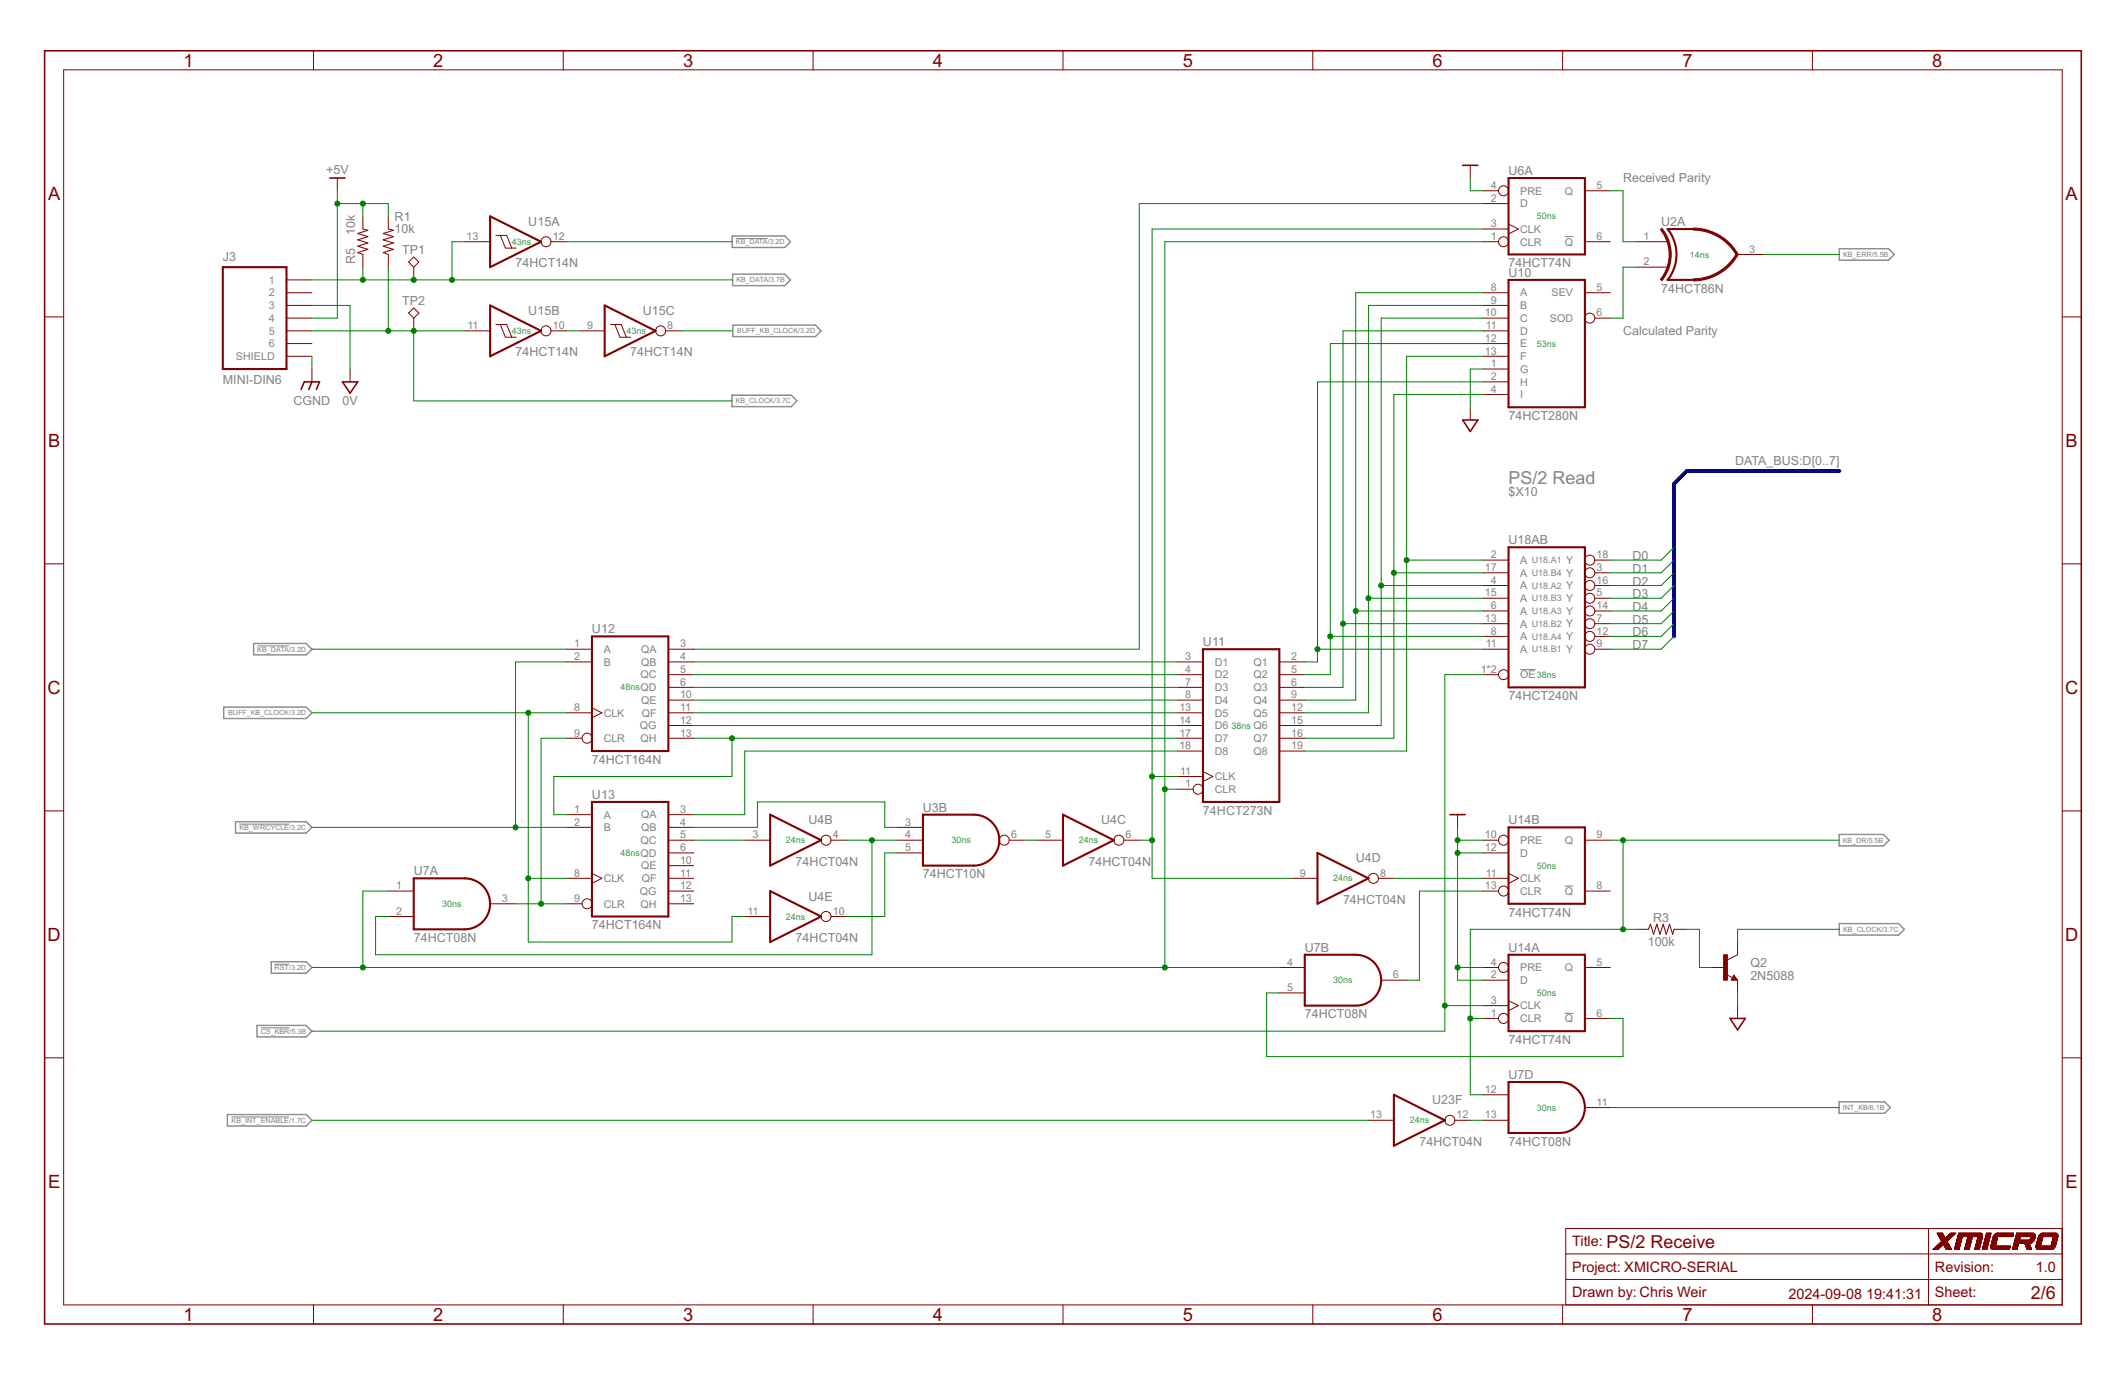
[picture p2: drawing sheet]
<svg xmlns="http://www.w3.org/2000/svg" width="432mm" height="279mm" viewBox="0 0 432 279" stroke-linecap="round" stroke-linejoin="round" font-family="sans-serif">
<path d="M149.5 48.4h6.4M317.8 48h1.7M52.3 131.1h6.4M308.8 136h3.1M48.6 167.3h10.1M317.8 179.9h1.7M55.8 195.8h2.9M53 208.7h5.8M317.8 205.8h1.7M47 226.8h11.7" fill="none" stroke="#808080" stroke-width=".2"/>
<g fill="none" stroke="#808080" stroke-width=".28">
<path d="M148.7 47.9h10.7l1.2 1.2-1.2 1.1h-10.7zM148.8 55.7h10.6l1.2 1.1-1.2 1.2h-10.6zM373.6 50.5h10l1.1 1.2-1.1 1.1h-10zM148.8 66h16.8l1.2 1.2-1.2 1.1h-16.8zM148.7 80.2h12l1.2 1.2-1.2 1.2h-12zM51.5 130.7h10.7l1.2 1.1-1.2 1.2h-10.7zM45.4 143.6h16.8l1.2 1.1-1.2 1.2h-16.8zM47.8 166.9h14.4l1.2 1.1-1.2 1.2h-14.4zM373.5 169.4h9l1.2 1.2-1.2 1.2h-9zM55.1 195.3h7.1l1.2 1.1-1.2 1.2h-7.1zM373.6 187.5h12l1.2 1.2-1.2 1.2h-12zM52.2 208.2h10l1.2 1.2-1.2 1.1h-10z"/>
<path d="M46.2 226.3h16l1.2 1.2-1.2 1.1h-16zM373.5 223.7h9.3l1.1 1.2-1.1 1.2h-9.3z"/>
</g>
<g fill="none" stroke="#800000" stroke-width=".42">
<path d="M306.4 36.2h15.5v15.5h-15.5zM45.3 54.3h12.9v20.6h-12.9zM99.5 43.9l10.4 5.2-10.4 5.2zM306.4 56.8h15.5v25.9h-15.5zM343.9 46.5h-5.2a8.2 8.2 0 0 1 0 10.3h5.2M99.5 62l10.4 5.2-10.4 5.1zM122.8 62l10.4 5.2-10.4 5.1zM306.4 111.1h15.5v28.5h-15.5zM120.2 129.2h15.5v23.3h-15.5zM244.3 131.8h15.5v31h-15.5zM84 178.4h10.4a5.2 5.2 0 0 1 5.1 5.1 5.2 5.2 0 0 1-5.1 5.2h-10.4zM120.2 162.8h15.5v23.3h-15.5z"/>
<path d="M156.4 165.4l10.4 5.2-10.4 5.2zM187.5 165.4h10.3a5.2 5.2 0 0 1 5.2 5.2 5.2 5.2 0 0 1-5.2 5.2h-10.3zM215.9 165.4l10.3 5.2-10.3 5.2zM267.6 173.2l10.3 5.2-10.3 5.1zM306.4 168h15.5v15.5h-15.5zM156.4 180.9l10.4 5.2-10.4 5.2zM265 193.9h10.4a5.2 5.2 0 0 1 5.1 5.1 5.2 5.2 0 0 1-5.1 5.2h-10.4zM306.4 193.9h15.5v15.5h-15.5zM306.4 219.7h10.3a5.2 5.2 0 0 1 5.2 5.2 5.2 5.2 0 0 1-5.2 5.2h-10.3zM283.1 222.3l10.4 5.2-10.4 5.1z"/>
</g>
<g fill="none" stroke="#800000" stroke-width=".2">
<path d="M12.9 14.2h405.9v250.8h-405.9zM63.7 10.3v3.9M114.4 10.3v3.9M165.1 10.3v3.9M215.9 10.3v3.9M266.6 10.3v3.9M317.4 10.3v3.9M368.1 10.3v3.9M68.5 36.2v2.5M298.6 33.6v2.6M301.2 38.7h3.2M321.9 38.7h5.2"/>
<path d="M58.2 59.4h5.2M58.2 56.8h5.2M73.7 43.9v2.6M73.7 51.7v2.6M78.9 43.9v2.6M78.9 51.7v2.6M83 53.2l1-1 1.1 1-1.1 1.1zM84 54.3v2.5M94.4 49.1h5.1M100.7 47.8h2.2l1 2.6M101.6 47.8l1.1 2.6h2.1M111.9 49.1h3.2"/>
<path d="M301.2 49.1h3.2M301.2 41.3h5.2M301.2 46.5h5.2M301.2 59.4h5.2M306.4 45.5l2 1-2 1M321.9 49.1h5.2M321.9 59.4h5.2M332.2 49.1h6.5M332.2 54.3h6.5M352.9 51.7h5.2M9.1 64.3h3.8M58.2 64.6h5.2"/>
<path d="M58.2 62h5.2M58.2 67.2h5.2M58.2 69.8h5.2M58.2 72.3h5.2M63.4 74.9v2.6M71.1 74.9v2.6M83 63.6l1-1.1 1.1 1.1-1.1 1zM84 64.6v2.6M94.4 67.2h5.1M100.7 65.9h2.2l1 2.6M101.6 65.9l1.1 2.6h2.1M111.9 67.2h3.2"/>
<path d="M117.6 67.2h5.2M124 65.9h2.2l1 2.6M124.9 65.9l1 2.6h2.2M135.2 67.2h3.1M301.2 74.9h5.2M301.2 77.5h5.2M301.2 64.6h5.2M301.2 62h5.2M301.2 67.2h5.2M301.2 69.8h5.2M301.2 72.3h5.2M323.9 64.6h3.2"/>
<path d="M418.8 64.3h3.9M298.6 82.7v2.6M301.2 80.1h5.2M9.1 114.5h3.8M301.2 113.7h5.2M301.2 118.9h5.2M301.2 116.3h5.2M323.9 113.7h3.2M323.9 118.9h3.2M323.9 116.3h3.2M418.8 114.5h3.9M115.1 131.8h5.1"/>
<path d="M115.1 134.4h5.1M135.7 131.8h5.2M135.7 134.4h5.2M135.7 137h5.2M135.7 139.6h5.2M239.2 134.4h5.1M239.2 137h5.1M239.2 139.6h5.1M259.8 134.4h5.2M259.8 137h5.2M259.8 139.6h5.2M301.2 131.8h5.2"/>
<path d="M301.2 137h3.2M301.2 124.1h5.2M301.2 129.2h5.2M301.2 126.6h5.2M301.2 121.5h5.2M323.9 131.8h3.2M323.9 124.1h3.2M323.9 129.2h3.2M323.9 126.6h3.2M323.9 121.5h3.2M115.1 144.7h5.1M115.1 149.9h3.1"/>
<path d="M120.2 143.7l2 1-2 1.1M135.7 144.7h5.2M135.7 149.9h5.2M135.7 142.2h5.2M135.7 147.3h5.2M239.2 144.7h5.1M239.2 149.9h5.1M239.2 142.2h5.1M239.2 147.3h5.1M239.2 157.7h5.1M239.2 152.5h5.1M244.3 156.7l2 1-2 1"/>
<path d="M259.8 144.7h5.2M259.8 149.9h5.2M259.8 142.2h5.2M259.8 147.3h5.2M259.8 152.5h5.2M9.1 164.7h3.8M115.1 178.4h5.1M115.1 165.4h5.1M115.1 168h5.1M120.2 177.3l2 1.1-2 1M135.7 173.2h5.2M135.7 178.4h5.2"/>
<path d="M135.7 170.6h5.2M135.7 165.4h5.2M135.7 168h5.2M135.7 175.8h5.2M151.3 170.6h5.1M168.8 170.6h3.1M182.3 173.2h5.2M182.3 170.6h5.2M182.3 168h5.2M205 170.6h3.1M210.7 170.6h5.2M228.2 170.6h3.2"/>
<path d="M239.2 160.3h3.1M262.4 178.4h5.2M280 178.4h3.1M296 165.4v2.6M301.2 173.2h5.2M301.2 178.4h5.2M301.2 170.6h3.2M306.4 177.3l2 1.1-2 1M321.9 170.6h5.2M418.8 164.7h3.9M78.9 180.9h5.1M78.9 186.1h5.1"/>
<path d="M99.5 183.5h5.2M115.1 183.5h3.1M135.7 180.9h5.2M135.7 183.5h5.2M151.3 186.1h5.1M168.8 186.1h3.1M259.8 196.4h5.2M280.5 199h5.2M301.2 180.9h3.2M301.2 196.4h3.2M301.2 199h5.2M321.9 180.9h5.2"/>
<path d="M321.9 196.4h5.2M332.2 188.7h2.6M340 188.7h2.6M347.7 196.4h2.6M350.6 197.9l1.3 .6M352.1 198l.8 1h-1.3zM352.9 191.3v2.6l-2 1M352.9 199v2.6M9.1 214.8h3.8M259.8 201.6h5.2M301.2 206.8h3.2M301.2 204.2h5.2"/>
<path d="M306.4 203.2l2 1-2 1M321.9 206.8h5.2M352.9 204.2v2.6M418.8 214.8h3.9M277.9 227.5h5.2M295.5 227.5h3.1M301.2 222.3h5.2M301.2 227.5h5.2M321.9 224.9h5.2M318 254.6h100.8M318 259.8h100.8M391.7 249.4v15.6"/>
<path d="M393.4 250.4h1.1l.6 1.1 1.1-1.1h1l-1.8 1.7 1 1.6h-1.1l-.6-1-1.1 1h-1l1.8-1.6zM393.5 250.4h1M393.5 250.5h1M393.5 250.5h1.1M393.6 250.6h1M393.6 250.6l1.1 .1M393.6 250.7h1.1M393.7 253.7h-1.1M393.7 250.8h1M393.7 252.7h2.1M393.7 253.6h-1M393.7 250.8h1.1"/>
<path d="M393.7 250.9h1.1M393.8 253.6h-1.1M393.8 251h1M393.8 252.6h2M393.8 251h1.1M393.8 253.5h-1M393.8 251.1h1.1M393.8 252.6h1.9M393.9 251.1l1 .1M393.9 253.4l-1 .1M393.9 251.2h1M393.9 252.5h1.8"/>
<path d="M393.9 251.2h1.1M393.9 253.4h-1M393.9 251.3h1.1M394 252.5h1.7M394 253.4h-1M394 251.3l1 .1M394 251.4h1.1M394 253.3h-1M394 252.4h1.6M394 251.4h2.1M394.1 251.5h1.9M394.1 253.3h-1"/>
<path d="M394.1 252.4h1.5M394.1 252.3h1.5M394.1 251.6h1.8M394.2 253.2h-1.1M394.2 252.3h1.3M394.2 253.2h-1M394.2 251.8h1.5M394.3 253.1h-1.1M394.3 252.2h1.2M394.3 253l-1 .1M394.3 251.9h1.3M394.4 253h-1"/>
<path d="M394.4 252.1h1.1M394.4 252.9l-1 .1M394.5 252.9h-1M394.6 252.8h-1M394.8 252.8h1M394.8 252.8h1.1M394.8 252.9h1.1M394.9 252.9h1M394.9 252.9l1.1 .1M394.9 253h1.1M394.9 253l1.1 .1M395 253.1h1"/>
<path d="M395 253.2h1.1M395.1 253.3h1M395.1 253.3h1.1M395.1 253.4h1.1M395.2 253.4l1 .1M395.2 253.5h1.1M395.2 253.6h1.1M395.3 253.6h1M395.3 253.7h1.1M395.4 252l-1 .1M395.5 252h-1.1M395.6 251.9h-1.3"/>
<path d="M395.6 251.8l-1.3 .1M395.8 251.7l-1.6 .1M395.8 251.7h-1.6M396.2 251.4h-1.1M396.2 251.3l-1 .1M396.3 251.3h-1.1M396.3 251.2h-1M396.4 251.2h-1.1M396.4 251.1l-1 .1M396.5 251.1h-1M396.5 251l-1 .1M396.6 251h-1"/>
<path d="M396.6 250.9l-1 .1M396.7 250.9h-1M396.7 250.8h-1M396.8 250.8h-1M396.9 250.7h-1.1M396.9 250.7h-1M397 253.7h.9M397 253.6h.9M397 250.6l-1.1 .1M397 253.5h.9M397 250.6h-1M397 253.4h1"/>
<path d="M397.1 253.4h.9M397.1 253.3h.9M397.1 253.2h.9M397.1 250.5h-1.1M397.1 253.1h.9M397.2 253h.9M397.2 250.5h-1.1M397.2 252.9h.9M397.2 252.8h.9M397.2 250.4h-1M397.2 252.7h.9M397.3 252.6h.9"/>
<path d="M397.3 252.5h.9M397.3 252.4h.9M397.3 252.3h.9M397.3 252.2h1M397.4 252.2h.9M397.4 252.1h.9M397.4 252h.9M397.4 251.9h.9M397.4 251.8h1M397.5 251.8h.9M397.5 251.7h.9M397.5 251.6h.9"/>
<path d="M397.6 251.5h.8M397.6 251.4h.9M397.6 251.3h.9M397.6 251.2h.9M397.7 251h5M397.7 250.9h5M397.7 250.8h5M397.7 250.7h4.9M397.8 250.6h4.8M397.8 250.5h4.7M397.8 250.4h4.6M397.9 253.5h-.9"/>
<path d="M398 253.2h-.9M398 253.1h-.9M398.1 252.9l-.9 .1M398.1 252.9h-.9M398.1 252.7h-.9M398.2 252.5l-.9 .1M398.2 252.4l-.9 .1M398.3 252.3h-1M398.3 252.2h-.9M398.3 252l-.9 .1M398.4 251.9h-1M398.4 251.8h-.9"/>
<path d="M398.4 251.6l-.9 .1M398.4 251.5l-.9 .1M398.5 251.4h-.9M398.5 251.2h-.9M398.5 251.1l-.9 .1M399 253.7h.9M399.1 253.6h.9M399.1 253.5h.9M399.1 253.4h.9M399.1 253.3h.9M399.2 253.2h.9M399.2 253h.9"/>
<path d="M399.2 252.9h.9M399.2 252.9h1M399.3 252.8h.9M399.3 252.6h.9M399.4 252.5h.8M399.4 252.5h.9M399.4 252.4h.9M399.4 252.2h.9M399.5 252.1h.8M399.5 252h.9M399.5 251.8h.9M399.6 251.7h.9"/>
<path d="M399.6 251.6h.9M399.6 251.4h.9M399.6 251.3h.9M399.6 251.3h1M399.7 251.2h.9M399.7 251.1l-.7 2.6h.9M400 253.6h-.9M400 253.4l-.9 .1M400 253.4h-.9M400.1 253.2h-.9M400.1 253.1h-.9M400.1 253l-.9 .1"/>
<path d="M400.1 252.9l-.9 .1M400.2 252.8h-.9M400.2 252.7h-.9M400.2 252.5l-.9 .1M400.3 252.4h-.9M400.3 252.3h-.9M400.3 252.1l-.9 .1M400.4 252.1h-.9M400.4 251.9h-.9M400.5 251.7l-1 .1M400.5 251.7h-.9M400.5 251.5h-.9"/>
<path d="M400.5 251.4h-.9M400.6 251.1l-.7 2.6M401.1 253.6h.9M401.2 253.4h.8M401.2 253.4h.9M401.2 253.3h.9M401.2 253.2h.9M401.2 253.1h.9M401.3 253h.8M401.3 253h.9M401.3 252.9h.9M401.3 252.8h.9"/>
<path d="M401.4 252.6h.9M401.4 252.5h.9M401.4 252.4h.9M401.4 252.3h.9M401.5 252.2h.9M401.5 252.1h.9M401.5 252h.9M401.6 251.8h.9M401.6 251.7h.9M401.6 251.6h.9M401.7 251.5h.8M401.7 251.4h.9"/>
<path d="M401.7 251.3h.9M401.7 251.2h.9M401.8 251.1l-.7 2.6h.9l.6-2.5M401.8 251.1h.8M402 253.7h-.9M402 253.5h-.9M402.1 253.3h-.9M402.2 252.9l-.9 .1M402.2 252.9h-.9M402.3 252.7h-1M402.3 252.6h-.9M402.3 250.4h.1"/>
<path d="M402.3 250.4h-4.5l-.8 3.3h.9l.6-2.6M402.3 252.5h-.9M402.4 252.3h-1M402.4 252.2h-.9M402.4 250.4l.2 .2M402.4 252l-.9 .1M402.4 251.9l-.8 .1M402.5 251.9h-.9M402.5 251.8h-.9M402.5 251.6l-.9 .1M402.5 251.5l-.8 .1M402.6 251.4h-.9"/>
<path d="M402.6 250.6v.1M402.6 251.2h-.9M402.6 250.7l.1 .1M402.7 253.6h.8M402.7 251.1h-5.1M402.7 250.8v.2M402.7 251l-.1 .2M402.7 253.5h.9M402.7 253.4h.9M402.8 253.2h.8M402.8 253.2h.9M402.8 253.1h.9"/>
<path d="M402.8 252.9h.9M402.8 252.8h1M402.9 252.7h.9M402.9 252.6h.9M402.9 252.5h.9M403 252.4h.9M403 252.3h.9M403 252.1h.9M403.1 252h.8M403.1 252h.9M403.1 251.9h.9M403.1 251.7h.9"/>
<path d="M403.2 251.6h.9M403.2 251.5h.9M403.2 251.3h.9M403.3 251.2h.9M403.3 251.1h.9M403.3 251h.9M403.4 250.8h.9M403.4 250.7h.9M403.4 250.6h.9M403.4 250.5h.9M403.5 250.4h.9l-.9 3.3h-.9zM403.5 250.4h.9"/>
<path d="M403.5 253.7h-.9M403.6 253.6h-.9M403.6 253.4h-.9M403.6 253.3h-.9M403.7 253h-.9M403.8 252.8h-.9M403.8 252.6h-.9M403.9 252.4l-1 .1M403.9 252.3l-.9 .1M403.9 252.2h-.9M403.9 252.1h-.9M404 251.9l-.9 .1"/>
<path d="M404 251.8h-.9M404.1 251.7h-1M404.1 251.5h-.9M404.1 251.4l-.9 .1M404.1 251.4h-.9M404.2 251.3h-1M404.2 251.1h-.9M404.2 251l-.9 .1M404.3 250.9h-.9M404.3 250.8h-.9M404.3 250.7h-.9M404.3 250.6l-.9 .1"/>
<path d="M404.3 253.3h3.9M404.3 253.2h3.9M404.3 253.1h4M404.3 253.3l.1 .2M404.3 253.2v.1M404.4 253h3.9l-.2 .7-3.6-.1M404.4 253.4h3.8M404.4 250.5h-.9M404.4 252.9h.9M404.4 252.9l-.1 .3M404.4 252.8h.9M404.4 252.7h.9"/>
<path d="M404.4 253.5l.1 .1M404.5 253.5h3.7M404.5 252.6h.9M404.5 253.6h3.7M404.5 252.5h.9M404.5 252.4h.9M404.5 252.3h.9M404.5 253.6h3.6M404.6 252.2h.9M404.6 252.1h.9M404.6 253.7h3.5M404.6 251.9h.9"/>
<path d="M404.6 251.9h1M404.7 251.8h.9M404.7 251.7h.9M404.7 251.6h.9M404.7 251.5h.9M404.7 251.4h1M404.8 251.4h.9M404.8 251.3h.9M404.8 251.2h.9M404.8 251.2l-.4 1.7M404.8 251.1h.9M404.9 251.1l-.1 .1"/>
<path d="M404.9 251h3.9M404.9 250.9v.2M405 250.8h3.9M405 250.8l-.1 .1M405.1 250.7h3.8M405.2 250.6h3.7M405.3 253h-.9M405.3 250.5l.3-.1h3.4l-.2 .7h-3.9M405.3 250.5l-.3 .3M405.3 252.8h-.9M405.4 252.6l-.9 .1M405.4 250.5h3.5"/>
<path d="M405.4 252.5l-.9 .1M405.4 252.4h-.9M405.4 252.3h-.9M405.5 250.4h3.5M405.5 252.1l-.9 .1M405.5 252l-.9 .1M405.5 252h-.9M405.6 251.7l-.9 .1M405.6 251.6l-.9 .1M405.7 251.5h-1M405.7 251.4h-.9M405.7 251.2h-.9"/>
<path d="M405.7 251.1l-.4 1.9M408.2 253.3h-3.8M408.3 253.2h-4M408.3 253l-3.9 .1M408.8 253.7h.9M408.8 253.6h.9M408.8 253.5h.9M408.8 253.4h.9M408.8 251h-3.9M408.9 250.9h-4M408.9 253.3h.9M408.9 253.2h.9"/>
<path d="M408.9 253.1h.9M408.9 250.6l-3.7 .1M408.9 253h.9M408.9 253h1M408.9 250.5h-3.6M409 252.9h.9M409 252.8h.9M409 252.7h.9M409 252.6h.9M409 252.6h1M409.2 252.1h3.7M409.2 251.9h3.9"/>
<path d="M409.3 251.8h3.9M409.3 251.7h.9M409.3 251.6h.9M409.3 251.5h.9M409.3 251.4h1M409.4 251.3h.9M409.4 251.2h.9M409.4 251.1h4M409.5 251h3.9M409.5 250.8h3.9M409.5 250.7h3.8M409.6 250.7h3.7"/>
<path d="M409.6 250.6l3.7 .1M409.6 250.6h3.7M409.6 250.5h3.6M409.6 250.5h3.5M409.6 250.4l-.9 3.3h1l.3-1.2M409.6 250.4l3.5 .1M409.6 250.4h3.5M409.6 250.4l.7 .7-.1 .7M409.7 253.6h-.9M409.7 253.5h-.9M409.8 253.3h-.9M409.8 253.2h-.9"/>
<path d="M409.8 253.1h-.9M409.9 252.9h-.9M409.9 252.8h-.9M409.9 252.6l-.9 .1M410 252.5h-.9M410.2 251.7l-.9 .1M410.2 251.6l-.9 .1M410.3 251.5h-1M410.3 251.4h-.9M410.3 251.2h-.9M410.3 251.1l-.9 .1M411.3 252.5h.9"/>
<path d="M411.3 252.5l.9 .1M411.3 252.6h.9M411.4 252.7h.8M411.4 252.8h.9M411.4 252.9h.9M411.4 252.9l.9 .1M411.5 253h.9M411.5 253l.9 .1M411.5 253.1h.9M411.5 253.2h.9M411.5 253.3h1M411.6 253.3h.9"/>
<path d="M411.6 253.4h.9M411.6 253.6h1M411.6 253.5h.9M411.7 253.6h.9M411.7 253.7h.9M412.3 251.6h.9M412.4 251.5h.9M412.4 251.4h.9M412.4 251.3h.9M412.5 252.4l-3.4 .1M412.5 251.2h.8M412.5 251.1h.9"/>
<path d="M412.5 251.1l-.2 .7M412.6 252.4h-3.5M412.6 252.3l-3.5 .1M412.7 252.3h-3.6M412.8 252.2l-3.7 .1M412.9 252.2h-3.7M412.9 252.1h-3.7M413 252l-.3 .3-.5 .2 .4 1.2h-.9l-.4-1.2M413 252l-3.8 .1M413 252h-3.8M413.1 251.9l-3.9 .1M413.1 251.9h-3.9"/>
<path d="M413.1 250.5h.1M413.2 251.8l-.2 .2M413.2 251.7l-.9 .1M413.2 250.5l.1 .2M413.2 251.7v.1M413.2 251.7h-.9M413.2 251.6l-.9 .1M413.2 251.6v.1M413.3 251.5h-.9M413.3 251.4h-.9M413.3 251.3l-.9 .1M413.3 250.7l.1 .1"/>
<path d="M413.4 250.8h-3.9M413.4 250.8v.1M413.4 251h-4M413.4 250.9l-3.9 .1M413.4 250.9h-3.9M413.4 250.9v.1M413.4 251l-.2 .6M413.5 253.3h3.8M413.5 253.2h3.9M413.5 253.1h3.9M413.5 253h3.9M413.5 253v.2"/>
<path d="M413.5 253.2l.1 .2M413.6 253.4h3.6M413.6 252.9h.8M413.6 252.9h.9M413.6 252.9l-.1 .1M413.6 253.4l.1 .2M413.6 252.8h.9M413.6 253.5h3.5M413.6 252.6h.9M413.6 253.6h3.4M413.7 252.5h.8M413.7 252.5h.9"/>
<path d="M413.7 253.6h3.2M413.7 252.3h.9M413.7 252.2h.9M413.7 252.2h1M413.8 253.7h3.1M413.8 252.1h.9M413.8 251.9h.9M413.9 251.8h.8M413.9 251.8h.9M413.9 251.7h.9M413.9 251.6h.9M413.9 251.5h.9"/>
<path d="M414 251.4h.8M414 251.3h.9M414 251.2h.9M414 251.2l-.4 1.7M414.1 251.1l-.1 .1M414.1 251h3.9M414.1 250.9h3.9M414.3 250.7h3.6M414.4 252.9l-.9 .1M414.5 250.5h3.4M414.5 250.5l-.4 .6M414.5 252.8h-.9"/>
<path d="M414.5 252.7h-.9M414.5 252.6h-.9M414.5 250.5h3.3M414.6 252.4h-.9M414.6 252.3h-.9M414.7 250.4h3M414.7 252h-.9M414.7 251.8l-.9 .1M414.8 251.6h-.9M414.8 250.4h2.8M414.8 251.4l-.9 .1M414.9 250.4l-.4 .1"/>
<path d="M414.9 251.3h-.9M414.9 251.2h-.9M415 250.4l-.1 .7-.5 1.9M416.6 252.9h.9M416.6 252.8h.9M416.7 252.6h.9M416.7 252.5h.9M416.8 252.3h.8M416.8 252.2h.9M416.8 252.1h.9M416.9 251.9h.8M416.9 251.9h.9"/>
<path d="M416.9 251.8h.9M416.9 251.7h.9M416.9 251.6h.9M417 251.5h.9M417 251.4h.9M417 253.6h-.1M417 251.3h.9M417 251.2h.9M417.1 251.1h.9M417.1 251.1l-.5 1.9M417.2 253.4l-3.6 .1M417.2 253.4h-3.6"/>
<path d="M417.2 253.4l-.2 .2M417.3 253.3h-3.8M417.4 253.2h-3.9M417.4 253.1l-.2 .3M417.4 253l-3.9 .1M417.5 252.9l-.9 .1M417.5 252.9l-.1 .2M417.5 252.8h-.9M417.5 250.4l.4 .2M417.6 252.7h-1M417.6 252.5l-.9 .1M417.6 252.4h-.9"/>
<path d="M417.7 252.3h-.9M417.7 252.1l-.9 .1M417.7 252h-.9M417.8 251.7l-.9 .1M417.8 251.6l-.9 .1M417.9 250.6h-3.5M417.9 250.6v.1M417.9 251.3l-.9 .1M417.9 250.7l.1 .1M417.9 251.2l-.4 1.7M418 251.1h-4M418 251l-3.9 .1"/>
<path d="M418 250.9l-3.9 .1M418 250.8h-3.8M418 251.1l-.1 .1M418 250.8v.3M418.8 249.4h-100.8v15.6M63.7 265v3.8M114.4 265v3.8M165.1 265v3.8M215.9 265v3.8M266.6 265v3.8M317.4 265v3.8M368.1 265v3.8"/>
<circle cx="305.4" cy="38.7" r="1.02"/>
<circle cx="110.9" cy="49.1" r="1.02"/>
<circle cx="305.4" cy="49.1" r="1.02"/>
<circle cx="110.9" cy="67.2" r="1.02"/>
<circle cx="134.2" cy="67.2" r="1.02"/>
<circle cx="322.9" cy="64.6" r="1.02"/>
<circle cx="322.9" cy="116.3" r="1.02"/>
<circle cx="322.9" cy="118.9" r="1.02"/>
<circle cx="322.9" cy="113.7" r="1.02"/>
<circle cx="305.4" cy="137" r="1.02"/>
<circle cx="322.9" cy="126.6" r="1.02"/>
<circle cx="322.9" cy="124.1" r="1.02"/>
<circle cx="322.9" cy="129.2" r="1.02"/>
<circle cx="322.9" cy="131.8" r="1.02"/>
<circle cx="322.9" cy="121.5" r="1.02"/>
<circle cx="119.2" cy="149.9" r="1.02"/>
<circle cx="167.8" cy="170.6" r="1.02"/>
<circle cx="204" cy="170.6" r="1.02"/>
<circle cx="227.2" cy="170.6" r="1.02"/>
<circle cx="243.3" cy="160.3" r="1.02"/>
<circle cx="279" cy="178.4" r="1.02"/>
<circle cx="305.4" cy="170.6" r="1.02"/>
<circle cx="119.2" cy="183.5" r="1.02"/>
<circle cx="167.8" cy="186.1" r="1.02"/>
<circle cx="305.4" cy="196.4" r="1.02"/>
<circle cx="305.4" cy="180.9" r="1.02"/>
<circle cx="305.4" cy="206.8" r="1.02"/>
<circle cx="294.5" cy="227.5" r="1.02"/>
</g>
<path d="M9.1 10.3h413.6v258.5h-413.6zM67 36.2h3.1M297.1 33.6h3.1M61.2 79.1l.6-1.6h3.1l-.6 1.6M63.4 77.5l-.7 1.6M69.6 77.5h3.1l-1.6 2.3zM297.1 85.3h3.1l-1.6 2.3zM294.5 165.4h3.1M351.4 206.8h3.1l-1.6 2.3z" fill="none" stroke="#800000" stroke-width=".32"/>
<path d="M352.1 198.5l.2 .3h-.4l.2-.5 .6 .6h-.8" fill="none" stroke="#800000" stroke-width=".28"/>
<path d="M350.1 193.9h.7v5.1h-.7z" fill="#800000" stroke="#800000" stroke-width=".2"/>
<path d="M73.7 46.5l1 .3-2 .6 2 .6-2 .7 2 .6-2 .7 2 .6-2 .7 1 .4M78.9 46.5l1 .3-2.1 .6 2.1 .6-2.1 .7 2.1 .6-2.1 .7 2.1 .6-2.1 .7 1.1 .4M334.8 188.7l.4-1 .7 2 .6-2 .6 2 .7-2 .6 2 .7-2 .6 2 .3-1" fill="none" stroke="#800000" stroke-width=".21"/>
<g fill="#800000" stroke="#800000" stroke-width=".2">
<path d="M343.9 56.6a10.2 10.2 0 0 0 8.8-5.1l.3 .2a10.5 10.5 0 0 1-9.1 5.3z" fill-rule="evenodd"/>
<path d="M343.9 46.3a10.4 10.4 0 0 1 9.1 5.3l-.3 .2a10.2 10.2 0 0 0-8.8-5.1z" fill-rule="evenodd"/>
<path d="M337.2 46.6l.4-.2a8.4 8.4 0 0 1 0 10.6l-.4-.3a8.1 8.1 0 0 0 0-10.1z" fill-rule="evenodd"/>
</g>
<path d="M373.6 95.6h-31l-2.6 2.6v31" fill="none" stroke="#000080" stroke-width=".78"/>
<g fill="none" stroke="#008000" stroke-width=".2">
<path d="M68.5 38.7v25.9h-5.1M298.6 36.2v2.5h2.6M327.1 38.7h2.5v10.4h2.6M63.4 56.8h85.3M68.5 41.3h10.4v2.6M73.7 41.3v2.6M73.7 54.3v2.5M78.9 54.3v12.9M94.4 49.1h-2.6v7.7M115.1 49.1h33.6M301.2 41.3h-69.8v90.5h-90.5M301.2 49.1h-64.6v147.3"/>
<path d="M301.2 46.5h-67.2v131.9h28.4M301.2 59.4h-25.8v82.8h-10.4M332.2 54.3h-2.6v10.3h-2.5M358.1 51.7h15.5M63.4 62h7.7v12.9M63.4 67.2h31M63.4 72.3v2.6M84 67.2v14.2h64.7M115.1 67.2h2.5M138.3 67.2h10.4M301.2 74.9h-2.6v7.8M301.2 64.6h-20.7v82.7h-15.5"/>
<path d="M301.2 62h-23.3v82.7h-12.9M301.2 72.3h-15.5v80.2h-20.7M301.2 67.2h-28.4v72.4h-7.8M301.2 69.8h-31v67.2h-5.2M301.2 77.5h-33.6v56.9h-2.6M301.2 80.1h-18.1v69.8h-18.1M280.5 118.9h20.7M283.1 116.3h18.1M285.7 113.7h15.5M340 118.9l-2.6 2.6h-10.3M340 116.3l-2.6 2.6h-10.3M340 113.7l-2.6 2.6h-10.3"/>
<path d="M340 111.1l-2.6 2.6h-10.3M63.4 131.8h51.7M115.1 134.4h-10.4v33.6M140.9 139.6h98.3M140.9 137h98.3M140.9 134.4h98.3M267.6 131.8h33.6M270.2 129.2h31M272.8 126.6h28.4M275.4 124.1h25.8M277.9 121.5h23.3M301.2 137h-7.7v72.4h-230.1"/>
<path d="M340 129.2l-2.6 2.6h-10.3M340 126.6l-2.6 2.6h-10.3M340 124.1l-2.6 2.5h-10.3M340 121.5l-2.6 2.6h-10.3M63.4 144.7h51.7M107.3 144.7v46.6h41.4v-5.2h2.6M115.1 149.9h-5.2v33.6M140.9 149.9h98.3M140.9 147.3h98.3M140.9 144.7h98.3M140.9 142.2h98.3M148.7 149.9v7.8h-36.2v7.7h2.6"/>
<path d="M234 157.7h5.2M239.2 152.5h-87.9v12.9h-10.4M63.4 168h51.7M107.3 178.4h7.8M140.9 170.6h10.4M140.9 168h12.9v-5.2h25.9v5.2h2.6M171.9 170.6h10.4M177.1 170.6v23.3h-100.8v-7.8h2.6M182.3 173.2h-2.6v12.9h-7.8M208.1 170.6h2.6M231.4 170.6h2.6M236.6 160.3h2.6"/>
<path d="M283.1 178.4h18.1M296 173.2h5.2M296 168v31h5.2M296 170.6h5.2M327.1 170.6h46.5M329.6 170.6v18.1M63.4 196.4h196.4M78.9 180.9h-5.2v15.5M104.7 183.5h10.4M296 196.4h5.2M301.2 180.9h-12.9v18.1h-2.6M332.2 188.7h-33.6v33.6h2.6"/>
<path d="M342.6 188.7h2.6v7.7h2.5M373.6 188.7h-20.7v2.6M259.8 201.6h-2.5v12.9h72.3v-7.7h-2.5M293.5 204.2h7.7M298.6 206.8h2.6M352.9 201.6v2.6M63.4 227.5h214.5M298.6 227.5h2.6M327.1 224.9h46.5"/>
</g>
<g fill="#008000" stroke="#008000" stroke-width=".2">
<circle cx="296" cy="170.6" r=".51"/>
<circle cx="296" cy="196.4" r=".51"/>
<circle cx="296" cy="173.2" r=".51"/>
<circle cx="73.7" cy="41.3" r=".51"/>
<circle cx="68.5" cy="41.3" r=".51"/>
<circle cx="236.6" cy="196.4" r=".51"/>
<circle cx="73.7" cy="196.4" r=".51"/>
<circle cx="236.6" cy="160.3" r=".51"/>
<circle cx="148.7" cy="149.9" r=".51"/>
<circle cx="177.1" cy="170.6" r=".51"/>
<circle cx="234" cy="157.7" r=".51"/>
<circle cx="234" cy="170.6" r=".51"/>
<circle cx="109.9" cy="183.5" r=".51"/>
<circle cx="285.7" cy="113.7" r=".51"/>
<circle cx="283.1" cy="116.3" r=".51"/>
<circle cx="280.5" cy="118.9" r=".51"/>
<circle cx="277.9" cy="121.5" r=".51"/>
<circle cx="272.8" cy="126.6" r=".51"/>
<circle cx="270.2" cy="129.2" r=".51"/>
<circle cx="267.6" cy="131.8" r=".51"/>
<circle cx="275.4" cy="124.1" r=".51"/>
<circle cx="104.7" cy="168" r=".51"/>
<circle cx="293.5" cy="204.2" r=".51"/>
<circle cx="329.6" cy="188.7" r=".51"/>
<circle cx="298.6" cy="206.8" r=".51"/>
<circle cx="329.6" cy="170.6" r=".51"/>
<circle cx="107.3" cy="144.7" r=".51"/>
<circle cx="107.3" cy="178.4" r=".51"/>
<circle cx="78.9" cy="67.2" r=".51"/>
<circle cx="84" cy="67.2" r=".51"/>
<circle cx="73.7" cy="56.8" r=".51"/>
<circle cx="91.8" cy="56.8" r=".51"/>
<circle cx="84" cy="56.8" r=".51"/>
</g>
<g font-size="4.1" fill="#800000">
<text x="37.3" y="13.6">1</text>
<text x="88" y="13.6">2</text>
<text x="138.7" y="13.6">3</text>
<text x="189.5" y="13.6">4</text>
<text x="240.2" y="13.6">5</text>
<text x="291" y="13.6">6</text>
<text x="341.7" y="13.6">7</text>
<text x="392.4" y="13.6">8</text>
<text x="9.7" y="40.6">A</text>
<text x="419.5" y="40.6">A</text>
<text x="9.7" y="90.7">B</text>
<text x="419.5" y="90.7">B</text>
<text x="9.6" y="140.9">C</text>
<text x="419.4" y="140.9">C</text>
<text x="9.6" y="191.1">D</text>
<text x="419.4" y="191.1">D</text>
<text x="9.7" y="241.2">E</text>
<text x="419.5" y="241.2">E</text>
<text x="326.3" y="253.3">PS/2 Receive</text>
<text x="412.5" y="263.7">2/6</text>
<text x="37.3" y="268.2">1</text>
<text x="88" y="268.2">2</text>
<text x="138.7" y="268.2">3</text>
<text x="189.5" y="268.2">4</text>
<text x="240.2" y="268.2">5</text>
<text x="291" y="268.2">6</text>
<text x="341.7" y="268.2">7</text>
<text x="392.4" y="268.2">8</text>
</g>
<text font-size="4.1" fill="#808080" x="306.4" y="98.2">PS/2 Read</text>
<g font-size="3.3" fill="#800000">
<text x="319.3" y="253.1">Title:</text>
<text x="319.3" y="258.2">Project: XMICRO-SERIAL</text>
<text x="319.3" y="263.4">Drawn by: Chris Weir</text>
<text x="363.2" y="263.7">2024-09-08</text>
<text x="379" y="263.7">19:41:31</text>
<text x="393" y="258.2">Revision:</text>
<text x="393" y="263.4">Sheet:</text>
<text x="413.5" y="258.2">1.0</text>
</g>
<g font-size="2.8" fill="#808080">
<text x="66.2" y="35.4">+5V</text>
<text x="306.4" y="35.5">U6A</text>
<text x="329.6" y="37">Received Parity</text>
<text x="72.1" y="47.8" transform="rotate(-90 72.1 47.8)">10k</text>
<text x="80.2" y="47.3">10k</text>
<text x="80.2" y="45">R1</text>
<text x="107.3" y="45.9">U15A</text>
<text x="337.4" y="45.9">U2A</text>
<text x="45.3" y="53">J3</text>
<text x="72.1" y="53.6" transform="rotate(-90 72.1 53.6)">R5</text>
<text x="81.7" y="51.7">TP1</text>
<text x="104.7" y="54.3">74HCT14N</text>
<text x="306.4" y="54.3">74HCT74N</text>
<text x="306.4" y="56.2">U10</text>
<text x="337.4" y="59.4">74HCT86N</text>
<text x="81.7" y="62">TP2</text>
<text x="107.3" y="64">U15B</text>
<text x="130.6" y="64">U15C</text>
<text x="329.6" y="68.1">Calculated Parity</text>
<text x="104.7" y="72.4">74HCT14N</text>
<text x="128" y="72.4">74HCT14N</text>
<text x="45.3" y="78">MINI-DIN6</text>
<text x="59.6" y="82.2">CGND</text>
<text x="69.5" y="82.2">0V</text>
<text x="306.4" y="85.3">74HCT280N</text>
<text x="352.4" y="94.3">DATA_BUS:D[0..7]</text>
<text x="306.4" y="100.8">$X10</text>
<text x="306.4" y="110.5">U18AB</text>
<text x="331.6" y="113.7">D0</text>
<text x="331.6" y="118.9">D2</text>
<text x="331.6" y="116.3">D1</text>
<text x="331.6" y="124.1">D4</text>
<text x="331.6" y="121.5">D3</text>
<text x="120.2" y="128.6">U12</text>
<text x="244.3" y="131.2">U11</text>
<text x="331.6" y="131.8">D7</text>
<text x="331.6" y="129.2">D6</text>
<text x="331.6" y="126.6">D5</text>
<text x="306.4" y="142.2">74HCT240N</text>
<text x="120.2" y="155.1">74HCT164N</text>
<text x="120.2" y="162.2">U13</text>
<text x="164.2" y="167.4">U4B</text>
<text x="187.5" y="164.8">U3B</text>
<text x="223.6" y="167.4">U4C</text>
<text x="244.3" y="165.4">74HCT273N</text>
<text x="306.4" y="167.4">U14B</text>
<text x="84" y="177.7">U7A</text>
<text x="161.6" y="175.8">74HCT04N</text>
<text x="187.5" y="178.4">74HCT10N</text>
<text x="221.1" y="175.8">74HCT04N</text>
<text x="275.4" y="175.1">U4D</text>
<text x="164.2" y="182.9">U4E</text>
<text x="272.8" y="183.5">74HCT04N</text>
<text x="84" y="191.3">74HCT08N</text>
<text x="120.2" y="188.7">74HCT164N</text>
<text x="161.6" y="191.3">74HCT04N</text>
<text x="306.4" y="186.1">74HCT74N</text>
<text x="335.8" y="187.1">R3</text>
<text x="265" y="193.2">U7B</text>
<text x="306.4" y="193.2">U14A</text>
<text x="334.7" y="192">100k</text>
<text x="355.5" y="196.4">Q2</text>
<text x="355.5" y="199">2N5088</text>
<text x="265" y="206.8">74HCT08N</text>
<text x="306.4" y="212">74HCT74N</text>
<text x="306.4" y="219.1">U7D</text>
<text x="290.9" y="224.2">U23F</text>
<text x="288.3" y="232.6">74HCT04N</text>
<text x="306.4" y="232.6">74HCT08N</text>
</g>
<g font-size="2.4" fill="#808080">
<text x="302.8" y="41">2</text>
<text x="302.8" y="38.4">4</text>
<text x="308.8" y="39.5">PRE</text>
<text x="317.8" y="39.5">Q</text>
<text x="324.3" y="38.4">5</text>
<text x="302.8" y="46.1">3</text>
<text x="308.8" y="42.1">D</text>
<text x="308.8" y="47.3">CLK</text>
<text x="94.8" y="48.7">13</text>
<text x="112.3" y="48.7">12</text>
<text x="302.8" y="48.7">1</text>
<text x="308.8" y="49.9">CLR</text>
<text x="317.8" y="49.9">Q</text>
<text x="324.3" y="48.7">6</text>
<text x="333.8" y="48.7">1</text>
<text x="333.8" y="53.9">2</text>
<text x="355.3" y="51.3">3</text>
<text x="54.6" y="57.6">1</text>
<text x="302.8" y="59.1">8</text>
<text x="324.3" y="59.1">5</text>
<text x="54.6" y="60.2">2</text>
<text x="54.6" y="62.8">3</text>
<text x="54.6" y="65.4">4</text>
<text x="301.6" y="64.2">10</text>
<text x="302.8" y="61.6">9</text>
<text x="308.8" y="60.2">A</text>
<text x="308.8" y="62.8">B</text>
<text x="308.8" y="65.4">C</text>
<text x="314.8" y="65.4">SOD</text>
<text x="315.1" y="60.2">SEV</text>
<text x="324.3" y="64.2">6</text>
<text x="54.6" y="68">5</text>
<text x="54.6" y="70.5">6</text>
<text x="94.9" y="66.8">11</text>
<text x="112.3" y="66.8">10</text>
<text x="119.2" y="66.8">9</text>
<text x="135.5" y="66.8">8</text>
<text x="301.6" y="69.4">12</text>
<text x="301.6" y="72">13</text>
<text x="301.8" y="66.8">11</text>
<text x="308.8" y="68">D</text>
<text x="308.8" y="70.5">E</text>
<text x="47.9" y="73.1">SHIELD</text>
<text x="302.8" y="74.6">1</text>
<text x="302.8" y="77.2">2</text>
<text x="308.8" y="75.7">G</text>
<text x="308.8" y="73.1">F</text>
<text x="302.8" y="79.7">4</text>
<text x="308.8" y="78.3">H</text>
<text x="308.8" y="80.9">I</text>
<text x="302.8" y="113.4">2</text>
<text x="324.3" y="113.4">18</text>
<text x="301.6" y="115.9">17</text>
<text x="302.8" y="118.5">4</text>
<text x="308.8" y="114.5">A</text>
<text x="308.8" y="119.7">A</text>
<text x="308.8" y="117.1">A</text>
<text x="318.1" y="114.5">Y</text>
<text x="318.1" y="119.7">Y</text>
<text x="318.1" y="117.1">Y</text>
<text x="324.3" y="118.5">16</text>
<text x="324.3" y="115.9">3</text>
<text x="301.6" y="121.1">15</text>
<text x="302.8" y="123.7">6</text>
<text x="308.8" y="124.8">A</text>
<text x="308.8" y="122.2">A</text>
<text x="318.1" y="124.8">Y</text>
<text x="318.1" y="122.2">Y</text>
<text x="324.3" y="123.7">14</text>
<text x="324.3" y="121.1">5</text>
<text x="116.6" y="131.5">1</text>
<text x="138.1" y="131.5">3</text>
<text x="301.6" y="126.3">13</text>
<text x="301.8" y="131.5">11</text>
<text x="302.8" y="128.9">8</text>
<text x="308.8" y="130">A</text>
<text x="308.8" y="127.4">A</text>
<text x="318.1" y="130">Y</text>
<text x="318.1" y="127.4">Y</text>
<text x="324.3" y="128.9">12</text>
<text x="324.3" y="131.5">9</text>
<text x="324.3" y="126.3">7</text>
<text x="116.6" y="134">2</text>
<text x="122.6" y="132.6">A</text>
<text x="122.6" y="135.2">B</text>
<text x="130.1" y="137.8">QC</text>
<text x="130.2" y="132.6">QA</text>
<text x="130.2" y="135.2">QB</text>
<text x="138.1" y="134">4</text>
<text x="138.1" y="136.6">5</text>
<text x="240.7" y="134">3</text>
<text x="240.7" y="136.6">4</text>
<text x="246.7" y="135.2">D1</text>
<text x="246.7" y="137.8">D2</text>
<text x="254.6" y="135.2">Q1</text>
<text x="254.6" y="137.8">Q2</text>
<text x="262.2" y="134">2</text>
<text x="262.2" y="136.6">5</text>
<text x="300.7" y="136.6">1*2</text>
<text x="308.8" y="137.8">OE</text>
<text x="308.8" y="132.6">A</text>
<text x="318.1" y="132.6">Y</text>
<text x="130.1" y="140.3">QD</text>
<text x="130.2" y="142.9">QE</text>
<text x="138.1" y="139.2">6</text>
<text x="138.1" y="141.8">10</text>
<text x="240.7" y="139.2">7</text>
<text x="240.7" y="141.8">8</text>
<text x="246.7" y="140.3">D3</text>
<text x="246.7" y="142.9">D4</text>
<text x="254.6" y="140.3">Q3</text>
<text x="254.6" y="142.9">Q4</text>
<text x="262.2" y="139.2">6</text>
<text x="262.2" y="141.8">9</text>
<text x="116.6" y="144.4">8</text>
<text x="116.6" y="149.6">9</text>
<text x="122.6" y="145.5">CLK</text>
<text x="130" y="148.1">QG</text>
<text x="130.3" y="145.5">QF</text>
<text x="138.1" y="144.4">11</text>
<text x="138.1" y="147">12</text>
<text x="138.1" y="149.6">13</text>
<text x="239.5" y="144.4">13</text>
<text x="239.5" y="147">14</text>
<text x="239.5" y="149.6">17</text>
<text x="246.7" y="145.5">D5</text>
<text x="246.7" y="148.1">D6</text>
<text x="254.6" y="145.5">Q5</text>
<text x="254.6" y="148.1">Q6</text>
<text x="262.2" y="144.4">12</text>
<text x="262.2" y="147">15</text>
<text x="262.2" y="149.6">16</text>
<text x="122.6" y="150.7">CLR</text>
<text x="130.1" y="150.7">QH</text>
<text x="239.5" y="152.1">18</text>
<text x="246.7" y="150.7">D7</text>
<text x="246.7" y="153.3">D8</text>
<text x="254.6" y="150.7">Q7</text>
<text x="254.6" y="153.3">Q8</text>
<text x="262.2" y="152.1">19</text>
<text x="239.7" y="157.3">11</text>
<text x="240.7" y="159.9">1</text>
<text x="246.7" y="161">CLR</text>
<text x="246.7" y="158.4">CLK</text>
<text x="116.6" y="165.1">1</text>
<text x="116.6" y="167.6">2</text>
<text x="122.6" y="166.2">A</text>
<text x="130.2" y="166.2">QA</text>
<text x="138.1" y="165.1">3</text>
<text x="138.1" y="167.6">4</text>
<text x="183.9" y="167.6">3</text>
<text x="122.6" y="168.8">B</text>
<text x="130.1" y="171.4">QC</text>
<text x="130.1" y="174">QD</text>
<text x="130.2" y="168.8">QB</text>
<text x="138.1" y="170.2">5</text>
<text x="138.1" y="172.8">6</text>
<text x="152.8" y="170.2">3</text>
<text x="169.1" y="170.2">4</text>
<text x="183.9" y="170.2">4</text>
<text x="183.9" y="172.8">5</text>
<text x="205.3" y="170.2">6</text>
<text x="212.3" y="170.2">5</text>
<text x="228.6" y="170.2">6</text>
<text x="301.6" y="172.8">12</text>
<text x="301.6" y="170.2">10</text>
<text x="308.8" y="174">D</text>
<text x="308.8" y="171.4">PRE</text>
<text x="317.8" y="171.4">Q</text>
<text x="324.3" y="170.2">9</text>
<text x="116.6" y="178">8</text>
<text x="122.6" y="179.1">CLK</text>
<text x="130.2" y="176.5">QE</text>
<text x="130.3" y="179.1">QF</text>
<text x="138.1" y="175.4">10</text>
<text x="138.1" y="178">11</text>
<text x="264" y="178">9</text>
<text x="280.3" y="178">8</text>
<text x="301.8" y="178">11</text>
<text x="308.8" y="179.1">CLK</text>
<text x="80.5" y="180.6">1</text>
<text x="80.5" y="185.7">2</text>
<text x="101.9" y="183.2">3</text>
<text x="116.6" y="183.2">9</text>
<text x="122.6" y="184.3">CLR</text>
<text x="130" y="181.7">QG</text>
<text x="130.1" y="184.3">QH</text>
<text x="138.1" y="180.6">12</text>
<text x="138.1" y="183.2">13</text>
<text x="151.8" y="185.7">11</text>
<text x="169.1" y="185.7">10</text>
<text x="301.6" y="180.6">13</text>
<text x="308.8" y="181.7">CLR</text>
<text x="317.8" y="181.7">Q</text>
<text x="324.3" y="180.6">8</text>
<text x="261.4" y="196.1">4</text>
<text x="302.8" y="196.1">4</text>
<text x="308.8" y="197.2">PRE</text>
<text x="317.8" y="197.2">Q</text>
<text x="324.3" y="196.1">5</text>
<text x="261.4" y="201.3">5</text>
<text x="282.9" y="198.7">6</text>
<text x="302.8" y="198.7">2</text>
<text x="302.8" y="203.8">3</text>
<text x="308.8" y="199.8">D</text>
<text x="302.8" y="206.4">1</text>
<text x="308.8" y="207.6">CLR</text>
<text x="308.8" y="205">CLK</text>
<text x="317.8" y="207.6">Q</text>
<text x="324.3" y="206.4">6</text>
<text x="301.6" y="221.9">12</text>
<text x="278.3" y="227.1">13</text>
<text x="295.8" y="227.1">12</text>
<text x="301.6" y="227.1">13</text>
<text x="324.3" y="224.5">11</text>
</g>
<g font-size="2" fill="#008080">
<text x="312.2" y="44.5">50ns</text>
<text x="103.9" y="49.7">43ns</text>
<text x="343.2" y="52.3">14ns</text>
<text x="103.9" y="67.8">43ns</text>
<text x="127.2" y="67.8">43ns</text>
<text x="312.2" y="70.4">53ns</text>
<text x="312.2" y="137.6">38ns</text>
<text x="126" y="140.2">48ns</text>
<text x="250.1" y="148">38ns</text>
<text x="126" y="173.8">48ns</text>
<text x="159.6" y="171.2">24ns</text>
<text x="193.2" y="171.2">30ns</text>
<text x="219.1" y="171.2">24ns</text>
<text x="270.8" y="179">24ns</text>
<text x="312.2" y="176.4">50ns</text>
<text x="89.8" y="184.2">30ns</text>
<text x="159.6" y="186.7">24ns</text>
<text x="270.8" y="199.7">30ns</text>
<text x="312.2" y="202.3">50ns</text>
<text x="312.2" y="225.5">30ns</text>
<text x="286.3" y="228.1">24ns</text>
</g>
<g font-size="2" fill="#808080">
<text x="311.1" y="114.4">U18.A1</text>
<text x="311.1" y="119.5">U18.A2</text>
<text x="311.1" y="116.9">U18.B4</text>
<text x="311.1" y="124.7">U18.A3</text>
<text x="311.1" y="122.1">U18.B3</text>
<text x="311.1" y="129.9">U18.A4</text>
<text x="311.1" y="127.3">U18.B2</text>
<text x="311.1" y="132.5">U18.B1</text>
</g>
<g font-size="1.6" fill="#808080">
<text x="149.5" y="49.6">KB_DATA/3.2D</text>
<text x="374.3" y="52.2">KB_ERR/5.5B</text>
<text x="149.6" y="57.4">KB_DATA/3.7B</text>
<text x="149.7" y="67.7">BUFF_KB_CLOCK/3.2D</text>
<text x="149.4" y="81.9">KB_CLOCK/3.7C</text>
<text x="52.3" y="132.3">KB_DATA/3.2D</text>
<text x="46.3" y="145.3">BUFF_KB_CLOCK/3.2D</text>
<text x="48.6" y="168.5">KB_WRCYCLE/3.2C</text>
<text x="374.3" y="171.1">KB_DR/5.5B</text>
<text x="374.4" y="189.2">KB_CLOCK/3.7C</text>
<text x="55.8" y="197">RST/3.2D</text>
<text x="53" y="209.9">CS_KBR/5.3B</text>
<text x="47" y="228">KB_INT_ENABLE/1.7C</text>
<text x="374.3" y="225.4">INT_KB/6.1B</text>
</g>
</svg>
